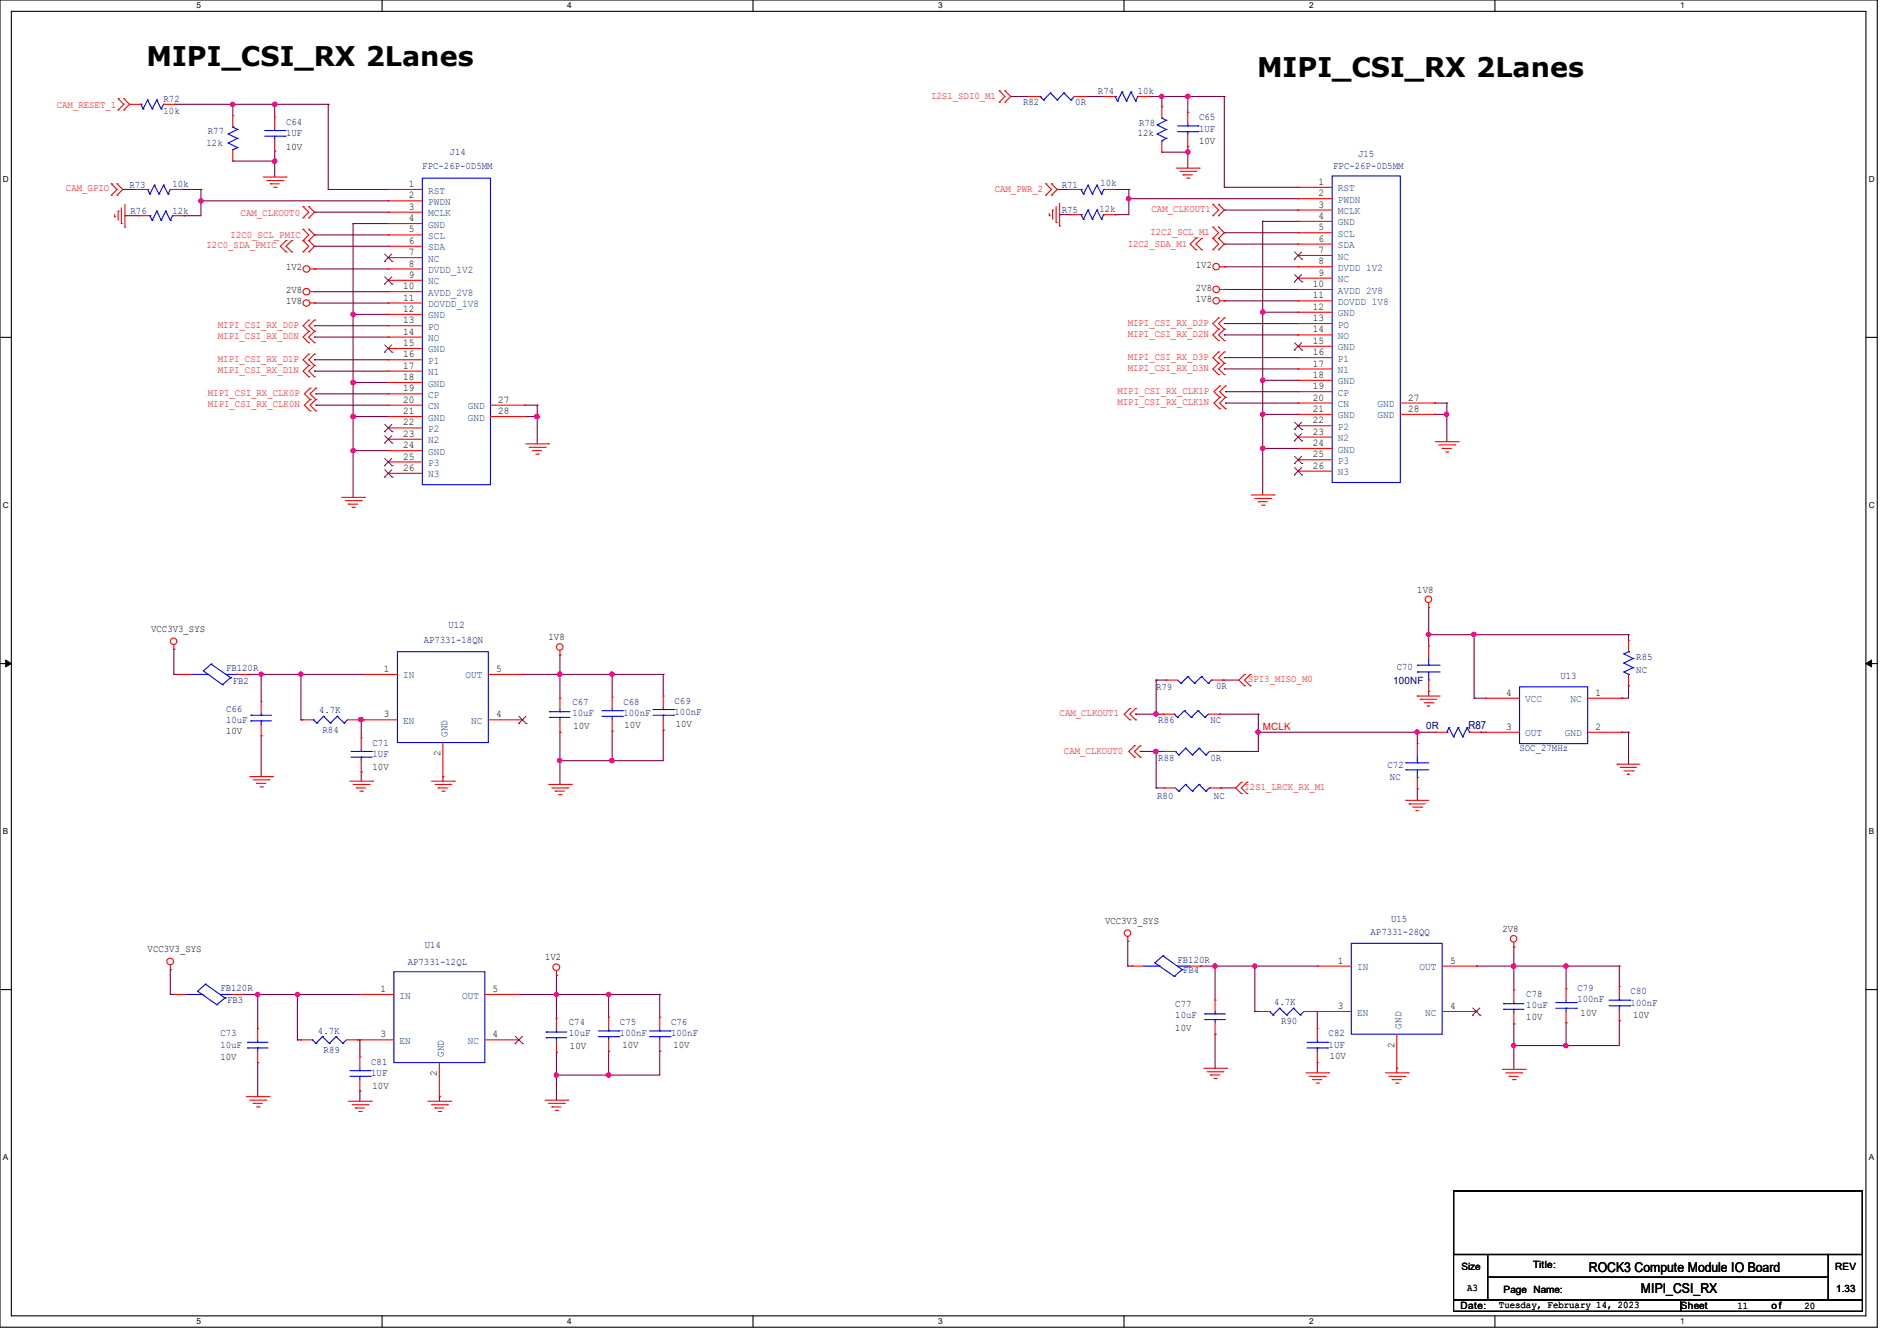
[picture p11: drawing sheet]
<svg xmlns="http://www.w3.org/2000/svg" width="297mm" height="210mm" viewBox="0 0 297 210" stroke-linecap="round" stroke-linejoin="round" font-family="sans-serif">
<path d="M0 0h293.9v207.9h-293.9zM1.8 1.8h290.3v204.3h-290.3z" fill="none" stroke="#000" stroke-width=".17"/>
<g fill="#fff">
<path d="M30.8 .2h.7v1.4h-.7z"/>
<path d="M30.8 206.2h.7v1.4h-.7z"/>
</g>
<path d="M59.8 0v1.8M59.8 206.1v1.8" fill="none" stroke="#000" stroke-width=".17"/>
<g fill="#fff">
<path d="M88.8 .2h.7v1.4h-.7z"/>
<path d="M88.8 206.2h.7v1.4h-.7z"/>
</g>
<path d="M117.9 0v1.8M117.9 206.1v1.8" fill="none" stroke="#000" stroke-width=".17"/>
<g fill="#fff">
<path d="M146.9 .2h.7v1.4h-.7z"/>
<path d="M146.9 206.2h.7v1.4h-.7z"/>
</g>
<path d="M176 0v1.8M176 206.1v1.8" fill="none" stroke="#000" stroke-width=".17"/>
<g fill="#fff">
<path d="M205 .2h.7v1.4h-.7z"/>
<path d="M205 206.2h.7v1.4h-.7z"/>
</g>
<path d="M234.1 0v1.8M234.1 206.1v1.8" fill="none" stroke="#000" stroke-width=".17"/>
<g fill="#fff">
<path d="M263.1 .2h.6v1.4h-.6z"/>
<path d="M263.1 206.2h.6v1.4h-.6z"/>
<path d="M.5 27.3h.9v1.4h-.9z"/>
<path d="M292.6 27.3h.9v1.4h-.9z"/>
<path d="M.5 78.4h.9v1.4h-.9z"/>
<path d="M292.6 78.4h.9v1.4h-.9z"/>
</g>
<path d="M0 52.8h1.8M292.1 52.8h1.8" fill="none" stroke="#000" stroke-width=".17"/>
<g fill="#fff">
<path d="M.5 129.5h.8v1.4h-.8z"/>
<path d="M292.6 129.5h.8v1.4h-.8z"/>
</g>
<path d="M0 103.9h1.8M292.1 103.9h1.8" fill="none" stroke="#000" stroke-width=".17"/>
<path d="M.9 103.4l.9 .5-.9 .5zM292.1 103.9l.9-.5v1z" fill="#000" stroke="#000" stroke-width=".16"/>
<g fill="#fff">
<path d="M.5 180.5h.8v1.4h-.8z"/>
<path d="M292.6 180.5h.8v1.4h-.8z"/>
</g>
<path d="M0 155h1.8M292.1 155h1.8M227.6 186.5h64v10h-64zM227.6 196.5h5.3v7.1h-5.3zM232.9 196.5h53.4v3.5h-53.4zM286.3 196.5h5.3v7.1h-5.3zM227.6 203.6h35.5v1.8h-35.5zM232.9 200h53.4v3.6h-53.4zM263.1 203.6h28.5v1.8h-28.5z" fill="none" stroke="#000" stroke-width=".17"/>
<g fill="none" stroke="#800040" stroke-width=".17">
<path d="M27.4 16.3h.1M27.4 16.3h24M36.4 16.3h.1M36.4 16.3v1.8M43 16.3h.1M43 16.3v2M51.4 16.3h.1M51.4 16.3v13.4M158.2 15.1h.1M158.2 15.1h2.9M170 15.1h.1M170 15.1h2.8"/>
<path d="M179.9 15.1h.1M179.9 15.1h11.8M181.9 15.1h.1M181.9 15.1v1.6M186 15.1h.1M186 15.1v2.5M191.7 15.1h.1M191.7 15.1v14.2M19.2 29.7h.1M19.2 29.7h2.1M19.6 33.8h.1M19.6 33.8h2.1"/>
<path d="M28.4 29.7h.1M28.4 29.7h3.1M28.8 33.8h.1M31.5 29.7h.1M31.5 31.5h.1M31.5 29.7v4.1h-2.7M31.5 31.5h29.3M36.4 25.2h.1M36.4 25.2h6.6M43 23.7h.1M43 25.2h.1M43 23.7v4"/>
<path d="M49.2 36.8h.1M49.2 38.6h.1M49.2 33.2h.1M49.2 36.8h11.6M49.2 38.6h11.6M49.2 33.2h11.6M51.4 29.7h.1M51.4 29.7h9.4M55.3 35h.1M55.3 35h5.5M55.3 35v42.9M165.5 29.7h.1"/>
<path d="M165.5 29.7h2M165.9 33.6h.1M165.9 33.6h1.6M174.6 29.7h.1M174.6 33.6h.1M174.6 29.7h2.1M176.7 31.1h.1M176.7 29.7h.1M176.7 31.1h26.5M176.7 29.7v3.9h-2.1M181.9 23.8h.1M181.9 23.8h4.1"/>
<path d="M186 22.9h.1M186 23.8h.1M186 22.9v3.4M191.7 29.3h.1M191.7 32.9h.1M191.7 36.4h.1M191.7 38.2h.1M191.7 29.3h11.5M191.7 32.9h11.5M191.7 36.4h11.5M191.7 38.2h11.5M197.7 34.7h.1"/>
<path d="M197.7 34.7h5.5M197.7 34.7v42.8M49.2 42.1h.1M49.2 45.7h.1M49.2 47.5h.1M49.2 51h.1M49.2 52.8h.1M49.2 56.3h.1M49.2 58.1h.1M49.2 42.1h11.6M49.2 45.7h11.6M49.2 47.5h11.6"/>
<path d="M49.2 51h11.6M49.2 52.8h11.6M49.2 56.3h11.6M49.2 58.1h11.6M55.3 49.2h.1M55.3 59.9h.1M55.3 49.2h5.5M55.3 59.9h5.5M191.7 41.8h.1M191.7 45.3h.1M191.7 47.1h.1M191.7 50.7h.1"/>
<path d="M191.7 52.5h.1M191.7 56h.1M191.7 57.8h.1M191.7 41.8h11.5M191.7 45.3h11.5M191.7 47.1h11.5M191.7 50.7h11.5M191.7 52.5h11.5M191.7 56h11.5M191.7 57.8h11.5M197.7 48.9h.1M197.7 59.6h.1"/>
<path d="M197.7 48.9h5.5M197.7 59.6h5.5M49.4 63.5h.1M49.4 61.7h.1M49.4 63.5h11.4M49.4 61.7h11.4M55.3 65.2h.1M55.3 70.6h.1M55.3 65.2h5.5M55.3 70.6h5.5M82.1 63.5h.1M82.1 65.2h.1"/>
<path d="M82.1 65.2h2M82.1 63.5h2M84.1 63.5h.1M84.1 65.2h.1M84.1 63.5v6M191.9 63.1h.1M191.9 61.3h.1M191.9 63.1h11.3M191.9 61.3h11.3M197.7 64.9h.1M197.7 70.2h.1M197.7 64.9h5.5"/>
<path d="M197.7 70.2h5.5M224.6 63.1h.1M224.6 64.9h.1M224.6 64.9h1.9M224.6 63.1h1.9M226.5 63.1h.1M226.5 64.9h.1M226.5 63.1v6.1M223.7 99.4h.1M223.7 95.1v6.1M223.7 99.4h31.3M230.8 99.4h.1"/>
<path d="M230.8 99.4v9.9M255 99.4h.1M255 99.4v.9M27.2 101.7h.1M27.2 105.6h.1M27.2 101.7v3.9M27.2 105.6h1.1M38.9 105.6h.1M38.9 105.6h18M40.9 105.6h.1M40.9 115.2h.1M40.9 105.6v4.3"/>
<path d="M40.9 115.2v6.4M47.1 112.7h.1M47.1 105.6h.1M47.1 112.7h.2M47.1 105.6v7.1M56.2 112.7h.1M56.2 112.7h.7M56.6 112.7h.1M56.6 112.7v2.9M81.8 105.6h.1M81.8 105.6h22M87.7 105.6h.1"/>
<path d="M87.7 114.7h.1M87.7 102.6h.1M87.7 119.1h.1M87.7 102.6v6.7M87.7 114.7v8.2M95.8 105.6h.1M95.8 114.5h.1M95.8 119.1h.1M95.8 105.6v3.6M95.8 114.5v4.6M103.8 105.6h.1M103.8 114.3h.1"/>
<path d="M103.8 114.3v4.8h-16.1M103.8 105.6v3.4M177.8 111.8h.1M177.8 111.8h4.3M178.5 117.7h.1M178.5 117.7h3.7M181 117.7h.1M181 106.5h.1M181 111.8h.1M181 106.5h1.6M181 106.5v5.3M181 117.7v5.7"/>
<path d="M191 111.8h.1M191 111.8h6M191.1 117.7h.1M191.5 106.5h.1M191.5 106.5h2.5M197 114.7h.1M197 111.8h.1M197 114.7h27.7M197 111.8v5.9h-5.9M221.9 114.7h.1M221.9 114.7v1.8M223.7 108.3h.1"/>
<path d="M223.7 108.3v.7M230.8 109.3h.1M230.8 109.3h1.8M231.9 114.7h.1M231.9 114.7h.7M253.9 114.7h.1M253.9 109.3h.1M253.9 114.7h1.1M255 114.7h.1M255 107.4h.1M255 107.4v1.9h-1.1M255 114.7v5"/>
<path d="M56.6 120.9h.1M56.6 120.9v1.4M69.3 121.6h.1M69.3 121.6v.7M181 123.4h.1M181 123.4h1.2M191.1 123.4h.1M191.1 123.4h2.4M221.9 123.6h.1M221.9 123.6v1.7M26.7 151.8h.1M26.7 155.7h.1"/>
<path d="M26.7 155.7h.7M26.7 151.8v3.9M38.1 155.7h.1M38.1 155.7h18.2M40.3 155.7h.1M40.3 155.7v5.4M46.6 155.7h.1M46.6 155.7v7.2M81.2 155.7h.1M81.2 155.7h22.1M87.1 155.7h.1M87.1 152.7h.1"/>
<path d="M87.1 152.7v6.8M95.3 155.7h.1M95.3 155.7v3.6M103.3 155.7h.1M103.3 155.7v3.6M176.6 147.4h.1M176.6 151.3h.1M176.6 151.3h.6M176.6 147.4v3.9M187.9 151.3h.1M187.9 151.3h18.3M190.2 151.3h.1"/>
<path d="M190.2 151.3v5.3M196.5 158.4h.1M196.5 151.3h.1M196.5 158.4h.5M196.5 151.3v7.1M205.9 158.4h.1M205.9 158.4h.3M206.2 158.4h.1M206.2 158.4v2.7M231.1 151.3h.1M231.1 151.3h22.4M237 151.3h.1"/>
<path d="M237 148.3h.1M237 148.3v6.7M245.2 151.3h.1M245.2 151.3v3.6M253.5 151.3h.1M253.5 159.9h.1M253.5 159.9v3.8h-16.5M253.5 151.3v3.2M40.3 166.4h.1M40.3 166.4v5.3M46.6 162.9h.1M46.6 162.9h.5"/>
<path d="M56 162.9h.1M56 162.9h.3M56.3 170.9h.1M56.3 162.9h.1M56.3 162.9v2.6M56.3 170.9v1.6M68.8 171.7h.1M68.8 171.7v.8M87.1 168.4h.1M87.1 164.8h.1M87.1 164.8v7.5M95.3 164.6h.1"/>
<path d="M95.3 168.4h.1M95.3 164.6v3.8M103.3 164.6h.1M103.3 164.6v3.8h-16.2M190.2 162h.1M190.2 162v5.3M206.2 166.4h.1M206.2 166.4v1.6M218.7 167.3h.1M218.7 167.3v.7M237 163.7h.1M237 160.4h.1"/>
<path d="M237 160.4v7.1M245.2 160.2h.1M245.2 163.7h.1M245.2 160.2v3.5"/>
</g>
<g fill="#f0f" stroke="#f0f" stroke-width=".17">
<circle cx="223.6" cy="99.4" r=".34"/>
<circle cx="230.8" cy="99.4" r=".34"/>
<circle cx="197" cy="114.7" r=".34"/>
<circle cx="221.9" cy="114.7" r=".34"/>
<circle cx="40.9" cy="105.6" r=".33"/>
<circle cx="87.6" cy="105.6" r=".34"/>
<circle cx="47.1" cy="105.6" r=".33"/>
<circle cx="95.8" cy="105.6" r=".34"/>
<circle cx="95.8" cy="119.1" r=".34"/>
<circle cx="87.6" cy="119.1" r=".34"/>
<circle cx="196.4" cy="151.3" r=".33"/>
<circle cx="245.2" cy="151.3" r=".34"/>
<circle cx="237" cy="151.3" r=".34"/>
<circle cx="245.2" cy="163.7" r=".34"/>
<circle cx="237" cy="163.7" r=".34"/>
<circle cx="190.2" cy="151.3" r=".33"/>
<circle cx="46.6" cy="155.7" r=".34"/>
<circle cx="95.3" cy="155.7" r=".34"/>
<circle cx="95.3" cy="168.4" r=".34"/>
<circle cx="87.1" cy="168.4" r=".33"/>
<circle cx="40.3" cy="155.7" r=".34"/>
<circle cx="87.1" cy="155.7" r=".33"/>
<circle cx="43" cy="16.3" r=".34"/>
<circle cx="36.4" cy="16.3" r=".33"/>
<circle cx="43" cy="25.2" r=".34"/>
<circle cx="31.5" cy="31.5" r=".34"/>
<circle cx="55.3" cy="59.9" r=".34"/>
<circle cx="55.3" cy="49.2" r=".34"/>
<circle cx="55.3" cy="70.6" r=".34"/>
<circle cx="55.3" cy="65.2" r=".34"/>
<circle cx="84.1" cy="65.2" r=".34"/>
<circle cx="176.7" cy="31.1" r=".34"/>
<circle cx="197.7" cy="59.5" r=".34"/>
<circle cx="197.7" cy="48.9" r=".34"/>
<circle cx="197.7" cy="70.2" r=".34"/>
<circle cx="197.7" cy="64.9" r=".34"/>
<circle cx="226.5" cy="64.9" r=".34"/>
<circle cx="186" cy="15.1" r=".34"/>
<circle cx="181.9" cy="15.1" r=".34"/>
<circle cx="186" cy="23.8" r=".34"/>
<circle cx="56.5" cy="112.7" r=".34"/>
<circle cx="181" cy="117.7" r=".34"/>
<circle cx="181" cy="111.8" r=".34"/>
</g>
<g fill="none" stroke="#f00" stroke-width=".17">
<path d="M18.5 17.2h.1M18.5 15.5h.1M18.5 15.5l.9 .8-.9 .9M19.4 15.5h.1M19.4 17.2h.1M19.4 15.5l.9 .8M20.3 16.3h.1M20.3 16.3l-.9 .9M20.3 16.3h1.8M25.6 16.3h1.8M27.4 16.3h.1M36.4 18.1h.1"/>
<path d="M36.4 18.1v1.8M43 18.3h.1M43 18.3v1.8M156.5 16h.1M156.5 14.2h.1M156.5 14.2l.9 .9-.9 .9M157.4 14.2h.1M157.4 16h.1M157.4 14.2l.8 .9-.8 .9M161.1 15.1h.1M161.1 15.1h1.8M168.2 15.1h1.8"/>
<path d="M170 15.1h.1M172.8 15.1h.1M172.8 15.1h1.8M178.1 15.1h1.8M179.9 15.1h.1M181.9 16.7h.1M181.9 16.7v1.8M186 17.6h.1M186 17.6v1.8M17.4 30.6h.1M17.4 28.8h.1M17.4 28.8l.9 .9-.9 .9"/>
<path d="M17.9 34h.1M17.9 33.6v.4M18.3 28.8h.1M18.3 30.6h.1M18.3 28.8l.9 .9-.9 .9M18.5 33.1h.1M18.5 33.1v1.4M19 35h.1M19 32.6v2.4M19.6 35.6h.1M19.6 32v3.6M21.3 29.7h.1"/>
<path d="M21.3 29.7h1.8M21.7 33.8h.1M21.7 33.8h1.8M26.7 29.7h1.7M27 33.8h1.8M28.4 29.7h.1M28.8 33.8h.1M36.4 25.2h.1M36.4 23.5v1.7M41.2 27.7h3.6M41.8 28.3h2.5M42.3 28.8h.1"/>
<path d="M42.3 28.8h1.4M42.8 29.3h.4M43 23.7h.1M43 21.9v1.8M43.2 29.3h.1M44.3 28.3h.1M44.8 27.7h.1M44.8 39.5h.1M44.8 37.7h.1M44.8 37.7l-.9 .9 .9 .9M45.7 39.5h.1M45.7 37.7h.1"/>
<path d="M45.7 37.7l-.9 .9 .9 .9M47.5 32.3h.1M47.5 34.1h.1M47.5 35.9h.1M47.5 37.7h.1M47.5 39.5h.1M47.5 32.3l.8 .9-.8 .9M47.5 35.9l.8 .9-.8 .9M47.5 37.7l.8 .9-.8 .9M48.3 34.1h.1M48.3 32.3h.1M48.3 37.7h.1"/>
<path d="M48.3 35.9h.1M48.3 39.5h.1M48.3 32.3l.9 .9-.9 .9M48.3 35.9l.9 .9-.9 .9M48.3 37.7l.9 .9-.9 .9M60.8 29.7h.1M60.8 31.5h.1M60.8 33.2h.1M60.8 35h.1M60.8 36.8h.1M60.8 38.6h.1M60.8 29.7h5.3"/>
<path d="M60.8 31.5h5.3M60.8 33.2h5.3M60.8 35h5.3M60.8 36.8h5.3M60.8 38.6h5.3M163.7 30.6h.1M163.7 28.8h.1M163.7 28.8l.9 .9-.9 .9M164.3 33.8h.1M164.3 33.4v.4M164.6 28.8h.1M164.6 30.6h.1"/>
<path d="M164.6 28.8l.9 .9-.9 .9M164.8 32.9h.1M164.8 32.9v1.4M165.4 34.8h.1M165.4 32.3v2.5M165.9 35.4h.1M165.9 31.8v3.6M167.5 29.7h.1M167.5 33.6h.1M167.5 29.7h1.7M167.5 33.6h1.7M172.8 29.7h1.8"/>
<path d="M172.8 33.6h1.8M174.6 29.7h.1M174.6 33.6h.1M181.9 23.8h.1M181.9 22.1v1.7M184.2 26.3h3.5M184.7 26.8h2.5M185.3 27.4h.1M185.3 27.4h1.4M185.8 27.9h.3M186 22.9h.1M186 21.2v1.7"/>
<path d="M186.1 27.9h.1M187.2 26.8h.1M187.2 39.1h.1M187.2 37.3h.1M187.2 37.3l-.8 .9 .8 .9M187.7 26.3h.1M188.1 39.1h.1M188.1 37.3h.1M188.1 37.3l-.9 .9 .9 .9M189.9 33.8h.1M189.9 32h.1M189.9 35.6h.1"/>
<path d="M189.9 37.3h.1M189.9 39.1h.1M189.9 32l.9 .9-.9 .9M189.9 35.6l.9 .8-.9 .9M189.9 37.3l.9 .9-.9 .9M190.8 32h.1M190.8 33.8h.1M190.8 37.3h.1M190.8 35.6h.1M190.8 39.1h.1M190.8 32l.9 .9-.9 .9M190.8 35.6l.9 .8-.9 .9"/>
<path d="M190.8 37.3l.9 .9-.9 .9M203.2 29.3h.1M203.2 31.1h.1M203.2 32.9h.1M203.2 34.7h.1M203.2 36.4h.1M203.2 38.2h.1M203.2 29.3h5.4M203.2 31.1h5.4M203.2 32.9h5.4M203.2 34.7h5.4M203.2 36.4h5.4"/>
<path d="M203.2 38.2h5.4M48.3 50.1h.1M48.3 51.9h.1M48.3 53.7h.1M48.3 55.5h.1M48.3 57.2h.1M48.3 59h.1M48.3 50.1l-.8 .9 .8 .9M48.3 51.9l-.8 .9 .8 .9M48.3 55.5l-.8 .8 .8 .9M48.3 57.2l-.8 .9 .8 .9M48.6 47.5h.6"/>
<path d="M48.6 45.7h.6M48.6 42.1h.6M49.2 47.5h.1M49.2 45.7h.1M49.2 42.1h.1M49.2 50.1h.1M49.2 51.9h.1M49.2 53.7h.1M49.2 55.5h.1M49.2 57.2h.1M49.2 59h.1M49.2 50.1l-.9 .9 .9 .9"/>
<path d="M49.2 51.9l-.9 .9 .9 .9M49.2 55.5l-.9 .8 .9 .9M49.2 57.2l-.9 .9 .9 .9M60.8 40.3h.1M60.8 42.1h.1M60.8 43.9h.1M60.8 45.7h.1M60.8 47.5h.1M60.8 49.2h.1M60.8 51h.1M60.8 52.8h.1M60.8 54.6h.1"/>
<path d="M60.8 56.3h.1M60.8 58.1h.1M60.8 59.9h.1M60.8 47.5h5.3M60.8 45.7h5.3M60.8 42.1h5.3M60.8 40.3h5.3M60.8 43.9h5.3M60.8 49.2h5.3M60.8 51h5.3M60.8 52.8h5.3M60.8 54.6h5.3"/>
<path d="M60.8 56.3h5.3M60.8 58.1h5.3M60.8 59.9h5.3M190.8 49.8h.1M190.8 51.6h.1M190.8 53.3h.1M190.8 55.1h.1M190.8 56.9h.1M190.8 58.7h.1M190.8 49.8l-.9 .9 .9 .9M190.8 51.6l-.9 .9 .9 .8M190.8 55.1l-.9 .9 .9 .9"/>
<path d="M190.8 56.9l-.9 .9 .9 .9M191 47.1h.7M191 45.3h.7M191 41.8h.7M191.7 47.1h.1M191.7 45.3h.1M191.7 41.8h.1M191.7 49.8h.1M191.7 51.6h.1M191.7 53.3h.1M191.7 55.1h.1M191.7 56.9h.1"/>
<path d="M191.7 58.7h.1M191.7 49.8l-.9 .9 .9 .9M191.7 51.6l-.9 .9 .9 .8M191.7 55.1l-.9 .9 .9 .9M191.7 56.9l-.9 .9 .9 .9M203.2 40h.1M203.2 41.8h.1M203.2 43.6h.1M203.2 45.3h.1M203.2 47.1h.1M203.2 48.9h.1M203.2 50.7h.1"/>
<path d="M203.2 52.5h.1M203.2 54.2h.1M203.2 56h.1M203.2 57.8h.1M203.2 59.6h.1M203.2 47.1h5.4M203.2 45.3h5.4M203.2 41.8h5.4M203.2 40h5.4M203.2 43.6h5.4M203.2 48.9h5.4M203.2 50.7h5.4"/>
<path d="M203.2 52.5h5.4M203.2 54.2h5.4M203.2 56h5.4M203.2 57.8h5.4M203.2 59.6h5.4M48.6 62.6h.1M48.6 64.3h.1M48.6 60.8h.1M48.6 62.6l-.9 .9 .9 .8M48.6 60.8l-.9 .9 .9 .9M49.4 62.6h.1M49.4 64.3h.1"/>
<path d="M49.4 60.8h.1M49.4 62.6l-.8 .9 .8 .8M49.4 60.8l-.8 .9 .8 .9M53.5 77.9h3.6M54.1 78.4h2.5M54.6 79h.1M54.6 79h1.4M55.1 79.5h.4M55.5 79.5h.1M56.6 78.4h.1M57.1 77.9h.1M60.8 61.7h.1"/>
<path d="M60.8 63.5h.1M60.8 65.2h.1M60.8 67h.1M60.8 68.8h.1M60.8 70.6h.1M60.8 72.3h.1M60.8 74.1h.1M60.8 70.6h5.3M60.8 61.7h5.3M60.8 63.5h5.3M60.8 65.2h5.3M60.8 67h5.3"/>
<path d="M60.8 68.8h5.3M60.8 72.3h5.3M60.8 74.1h5.3M76.8 63.5h5.3M76.8 65.2h5.3M82.1 63.5h.1M82.1 65.2h.1M82.3 69.5h3.6M82.8 70.1h2.5M83.4 70.6h.1M83.4 70.6h1.4M83.9 71.1h.4"/>
<path d="M84.3 71.1h.1M85.3 70.1h.1M85.9 69.5h.1M191 62.2h.1M191 64h.1M191 60.5h.1M191 62.2l-.9 .9 .9 .9M191 60.5l-.9 .8 .9 .9M191.9 62.2h.1M191.9 64h.1M191.9 60.5h.1M191.9 62.2l-.9 .9 .9 .9"/>
<path d="M191.9 60.5l-.9 .8 .9 .9M195.9 77.5h3.6M196.5 78.1h2.5M197 78.6h.1M197 78.6h1.4M197.5 79.1h.4M197.9 79.1h.1M199 78.1h.1M199.5 77.5h.1M203.2 61.3h.1M203.2 63.1h.1M203.2 64.9h.1"/>
<path d="M203.2 66.7h.1M203.2 68.5h.1M203.2 70.2h.1M203.2 72h.1M203.2 73.8h.1M203.2 70.2h5.4M203.2 61.3h5.4M203.2 63.1h5.4M203.2 64.9h5.4M203.2 66.7h5.4M203.2 68.5h5.4M203.2 72h5.4"/>
<path d="M203.2 73.8h5.4M219.2 63.1h5.4M219.2 64.9h5.4M224.6 63.1h.1M224.6 64.9h.1M224.7 69.2h3.6M225.3 69.7h2.5M225.8 70.2h.1M225.8 70.2h1.4M226.4 70.8h.3M226.7 70.8h.1M227.8 69.7h.1"/>
<path d="M228.3 69.2h.1M223.7 95.1h.1M223.7 94.4v.7M27.2 101.7h.1M27.2 101v.7M28.3 105.6h.1M28.3 105.6h1.8M37.2 105.6h1.7M38.9 105.6h.1M40.9 109.9h.1M40.9 115.2h.1M40.9 109.9v1.8"/>
<path d="M40.9 113.5v1.7M47.3 112.7h.1M47.3 112.7h1.8M54.4 112.7h1.8M56.2 112.7h.1M56.6 115.6h.1M56.6 115.6v1.7M56.6 119.1v1.8M56.9 105.6h.1M56.9 112.7h.1M56.9 105.6h5.3M56.9 112.7h5.3"/>
<path d="M69.3 116.3v5.3M76.5 105.6h5.3M76.5 112.7h5.3M81.8 112.7h.1M81.8 105.6h.1M87.7 102.6h.1M87.7 109.3h.1M87.7 114.7h.1M87.7 101.9v.7M87.7 109.3v1.8M87.7 112.9v1.8M95.8 109.2h.1"/>
<path d="M95.8 114.5h.1M95.8 109.2v1.8M95.8 112.7v1.8M103.8 109h.1M103.8 114.3h.1M103.8 109v1.8M103.8 112.6v1.7M176.9 112.7h.1M176.9 111h.1M176.9 111l-.9 .8 .9 .9M177.6 118.6h.1M177.6 116.8h.1"/>
<path d="M177.6 116.8l-.9 .9 .9 .9M177.8 112.7h.1M177.8 111h.1M177.8 111l-.9 .8 .9 .9M178.5 118.6h.1M178.5 116.8h.1M178.5 116.8l-.9 .9 .9 .9M182.1 111.8h.1M182.1 111.8h1.8M182.2 117.7h.1M182.2 117.7h1.8M182.6 106.5h.1"/>
<path d="M182.6 106.5h1.8M189.2 111.8h1.8M189.4 117.7h1.7M189.7 106.5h1.8M191 111.8h.1M191.1 117.7h.1M191.5 106.5h.1M194.9 105.6h.1M194.9 107.4h.1M194.9 105.6l-.9 .9 .9 .9M195.7 107.4h.1M195.7 105.6h.1"/>
<path d="M195.7 105.6l-.8 .9 .8 .9M221.9 109h.1M221.9 116.5h.1M221.9 109h3.6M221.9 116.5v1.7M222.4 109.5h.1M222.4 109.5h2.5M223 110.1h1.4M223.5 110.6h.1M223.5 110.6h.4M223.7 101.2h.1M223.7 108.3h.1"/>
<path d="M223.7 101.2v1.8M223.7 106.5v1.8M224.4 110.1h.1M224.7 114.7h.1M224.7 114.7h1.8M230.1 114.7h1.8M231.9 114.7h.1M232.6 114.7h.1M232.6 109.3h.1M232.6 114.7h5.3M232.6 109.3h5.3M248.6 114.7h5.3"/>
<path d="M248.6 109.3h5.3M253.2 119.7h.1M253.2 119.7h3.6M253.9 109.3h.1M253.9 114.7h.1M255 107.4h.1M255 100.3h.1M255 100.3v1.8M255 105.6v1.8M39.1 121.6h3.6M39.7 122.1h2.4M40.2 122.7h.1"/>
<path d="M40.2 122.7h1.4M40.7 123.2h.4M41.1 123.2h.1M42.1 122.1h.1M42.7 121.6h.1M54.8 122.3h3.5M55.3 122.9h2.5M55.8 123.4h.1M55.8 123.4h1.4M56.3 123.9h.4M56.6 120.9h.1M56.7 123.9h.1"/>
<path d="M57.8 122.9h.1M58.3 122.3h.1M67.6 122.3h3.5M68.1 122.9h2.5M68.6 123.4h.1M68.6 123.4h1.5M69.2 123.9h.3M69.3 121.6h.1M69.5 123.9h.1M70.6 122.9h.1M71.1 122.3h.1M85.9 122.9h3.6"/>
<path d="M86.4 123.4h2.5M87 123.9h.1M87 123.9h1.3M87.5 124.5h.3M87.8 124.5h.1M88.9 123.4h.1M89.5 122.9h.1M182.2 123.4h.1M182.2 123.4h1.8M189.4 123.4h1.7M191.1 123.4h.1M194.4 122.5h.1"/>
<path d="M194.4 124.3h.1M194.4 122.5l-.9 .9 .9 .9M195.2 124.3h.1M195.2 122.5h.1M195.2 122.5l-.8 .9 .8 .9M220.1 125.3h.1M220.1 125.3h3.6M220.6 125.9h.1M220.6 125.9h2.5M221.2 126.4h1.4M221.7 127h.1M221.7 127h.4"/>
<path d="M221.9 123.6h.1M221.9 121.8v1.8M222.6 126.4h.1M253.7 120.2h.1M253.7 120.2h2.5M254.3 120.7h1.4M254.8 121.2h.1M254.8 121.2h.3M255.7 120.7h.1M26.7 151.8h.1M26.7 151.1v.7M27.4 155.7h.1"/>
<path d="M27.4 155.7h1.8M36.3 155.7h1.8M38.1 155.7h.1M56.3 155.7h.1M56.3 155.7h5.4M75.9 155.7h5.3M81.2 155.7h.1M87.1 152.7h.1M87.1 159.5h.1M87.1 152v.7M87.1 159.5v1.7M95.3 159.3h.1"/>
<path d="M95.3 159.3v1.8M103.3 159.3h.1M103.3 159.3v1.8M176.6 147.4h.1M176.6 146.7v.7M177.2 151.3h.1M177.2 151.3h1.8M186.1 151.3h1.8M187.9 151.3h.1M190.2 156.6h.1M190.2 156.6v1.8M197 158.4h.1"/>
<path d="M197 158.4h1.8M204.1 158.4h1.8M205.9 158.4h.1M206.2 151.3h.1M206.2 158.4h.1M206.2 151.3h5.4M206.2 158.4h5.4M225.8 151.3h5.3M225.8 158.4h5.3M231.1 158.4h.1M231.1 151.3h.1M237 148.3h.1"/>
<path d="M237 155h.1M237 147.6v.7M237 155v1.8M237 158.6v1.8M245.2 154.9h.1M245.2 154.9v1.7M245.2 158.4v1.8M253.5 154.5h.1M253.5 159.9h.1M253.5 154.5v1.8M253.5 158.1v1.8M38.6 171.7h3.5"/>
<path d="M39.1 172.3h2.5M39.7 172.8h.1M39.7 172.8h1.4M40.2 173.4h.4M40.3 161.1h.1M40.3 166.4h.1M40.3 161.1v1.8M40.3 164.6v1.8M40.6 173.4h.1M41.6 172.3h.1M42.1 171.7h.1M47.1 162.9h.1"/>
<path d="M47.1 162.9h1.8M54.2 162.9h1.8M54.6 172.5h3.5M55.1 173h2.5M55.7 173.5h.1M55.7 173.5h1.4M56 162.9h.1M56.2 174.1h.4M56.3 162.9h.1M56.3 165.5h.1M56.3 170.9h.1M56.3 162.9h5.4"/>
<path d="M56.3 165.5v1.8M56.3 169.1v1.8M56.6 174.1h.1M57.6 173h.1M58.1 172.5h.1M67 172.5h3.6M67.6 173h2.5M68.1 173.5h.1M68.1 173.5h1.4M68.6 174.1h.4M68.8 171.7h.1M68.8 166.4v5.3"/>
<path d="M69 174.1h.1M70.1 173h.1M70.6 172.5h.1M75.9 162.9h5.3M81.2 162.9h.1M85.3 172.3h3.6M85.9 172.8h2.4M86.4 173.4h.1M86.4 173.4h1.4M87 173.9h.3M87.1 164.8h.1M87.1 163v1.8"/>
<path d="M87.3 173.9h.1M88.3 172.8h.1M88.9 172.3h.1M95.3 164.6h.1M95.3 162.9v1.7M103.3 164.6h.1M103.3 162.9v1.7M188.5 167.3h3.5M189 167.9h2.5M189.5 168.4h.1M189.5 168.4h1.5M190.1 168.9h.3"/>
<path d="M190.2 162h.1M190.2 160.2v1.8M190.4 168.9h.1M191.5 167.9h.1M192 167.3h.1M204.5 168h3.5M205 168.6h2.5M205.5 169.1h.1M205.5 169.1h1.5M206.1 169.6h.3M206.2 161.1h.1M206.2 166.4h.1"/>
<path d="M206.2 161.1v1.8M206.2 164.6v1.8M206.4 169.6h.1M207.5 168.6h.1M208 168h.1M216.9 168h3.6M217.5 168.6h2.4M218 169.1h.1M218 169.1h1.4M218.5 169.6h.4M218.7 167.3h.1M218.7 162v5.3"/>
<path d="M218.9 169.6h.1M219.9 168.6h.1M220.5 168h.1M235.2 167.5h3.6M235.8 168h2.5M236.3 168.6h.1M236.3 168.6h1.4M236.8 169.1h.4M237 160.4h.1M237.2 169.1h.1M238.3 168h.1M238.8 167.5h.1"/>
<path d="M245.2 160.2h.1"/>
<circle cx="48" cy="45.7" r=".52"/>
<circle cx="48" cy="42.1" r=".52"/>
<circle cx="48" cy="47.5" r=".52"/>
<circle cx="190.4" cy="45.3" r=".51"/>
<circle cx="190.4" cy="41.8" r=".51"/>
<circle cx="190.4" cy="47.1" r=".51"/>
<circle cx="223.6" cy="93.9" r=".51"/>
<circle cx="27.2" cy="100.4" r=".51"/>
<circle cx="87.6" cy="101.3" r=".51"/>
<circle cx="26.7" cy="150.6" r=".52"/>
<circle cx="87.1" cy="151.5" r=".52"/>
<circle cx="176.5" cy="146.1" r=".51"/>
<circle cx="237" cy="147" r=".51"/>
</g>
<g fill="none" stroke="#00f" stroke-width=".17">
<path d="M22.1 16.3h.1M22.1 16.3l.3 .8M22.4 17.1h.1M23.1 15.7h.1M23.1 15.7l.7 1.4M23.1 15.7l-.7 1.4M23.8 17.1h.1M24.6 15.7h.1M24.6 15.7l.6 1.4M24.6 15.7l-.8 1.4M25.2 17.1h.1M25.6 16.3h.1"/>
<path d="M25.6 16.3l-.4 .8M36.4 19.9h.1M36.4 19.9l.8 .4M162.9 15.1h.1M162.9 15.1l.5 .6M163.4 15.7h.1M164.5 14.6h.1M164.5 14.6l1 1.1M164.5 14.6l-1.1 1.1M165.5 15.7h.1M166.6 14.6h.1M166.6 14.6l1.1 1.1"/>
<path d="M166.6 14.6l-1.1 1.1M167.7 15.7h.1M168.2 15.1l-.5 .6M174.6 15.1h.1M174.6 15.1l.4 .7M175 15.8h.1M175.7 14.4h.1M175.7 14.4l.7 1.4M175.7 14.4l-.7 1.4M176.4 15.8h.1M177.1 14.4h.1M177.1 14.4l.7 1.4"/>
<path d="M177.1 14.4l-.7 1.4M177.8 15.8h.1M178.1 15.1h.1M178.1 15.1l-.3 .7M181.2 19.6h.1M181.2 19.6l1.4 .7M181.9 18.5h.1M181.9 18.5l.7 .3M182.6 18.8h.1M182.6 18.8l-1.4 .8M184.4 19.7h3.2M186 19.7h.1"/>
<path d="M186 19.4v.3M187.6 19.7h.1M23.1 29.7h.1M23.1 29.7l.4 .7M23.5 30.4h.1M23.5 33.8h.1M23.5 33.8l.3 .7M23.8 34.5h.1M24.2 29h.1M24.2 29l.7 1.4M24.2 29l-.7 1.4M24.6 33.1h.1"/>
<path d="M24.6 33.1l.6 1.4M24.6 33.1l-.8 1.4M24.9 30.4h.1M25.2 34.5h.1M25.6 29h.1M25.6 29l.7 1.4M25.6 29l-.7 1.4M26 33.1h.1M26 33.1l.7 1.4M26 33.1l-.8 1.4M26.3 30.4h.1M26.7 29.7h.1"/>
<path d="M26.7 34.5h.1M26.7 29.7l-.4 .7M27 33.8h.1M27 33.8l-.3 .7M35.7 21h.1M35.7 22.4h.1M35.7 21l1.5 .7M35.7 22.4l1.5 .7M36.4 23.5h.1M37.2 23.1h.1M37.2 21.7h.1M37.2 20.3h.1"/>
<path d="M37.2 23.1l-.8 .4M37.2 21.7l-1.5 .7M37.2 20.3l-1.5 .7M41.4 21.3h3.2M41.4 20.4h3.2M43 20.4h.1M43 21.3h.1M43 20.1v.3M43 21.3v.6M44.6 21.3h.1M44.6 20.4h.1M66.1 27.9h10.7v48h-10.7z"/>
<path d="M169.2 29.7h.1M169.2 33.6h.1M169.2 29.7l.4 .7M169.2 33.6l.4 .7M169.6 30.4h.1M169.6 34.3h.1M170.3 29h.1M170.3 32.9h.1M170.3 29l.7 1.4M170.3 29l-.7 1.4M170.3 32.9l.7 1.4M170.3 32.9l-.7 1.4"/>
<path d="M171 30.4h.1M171 34.3h.1M171.7 29h.1M171.7 32.9h.1M171.7 29l.8 1.4M171.7 29l-.7 1.4M171.7 32.9l.8 1.4M171.7 32.9l-.7 1.4M172.5 30.4h.1M172.5 34.3h.1M172.8 29.7h.1M172.8 33.6h.1"/>
<path d="M172.8 29.7l-.3 .7M172.8 33.6l-.3 .7M181.2 21h.1M181.2 21l1.4 .7M181.9 22.1h.1M182.6 21.7h.1M182.6 20.3h.1M182.6 21.7l-.7 .4M182.6 20.3l-1.4 .7M184.4 20.6h3.2M186 20.6h.1M186 20.6v.6"/>
<path d="M187.6 20.6h.1M208.6 27.6h10.6v48h-10.6zM30.1 105.6h2.5M32.6 105.6h.1M33.1 104h.1M33.1 104l-1.3 1.1 3 2.1M33.1 104l3 2.1M34.8 107.2h.1M35.4 105.6h1.8M36.1 106.1h.1M36.1 106.1l-1.3 1.1M37.2 105.6h.1"/>
<path d="M39.3 112.9h.1M39.3 112h.1M39.3 112h3.2M39.3 112.9h3.2M40.9 112h.1M40.9 112.9h.1M40.9 111.7v.3M40.9 112.9v.6M49.1 112.7h.1M49.1 112.7l.5 .5M49.6 113.2h.1M50.7 112.2h.1"/>
<path d="M50.7 112.2l1 1M50.7 112.2l-1.1 1M51.7 113.2h.1M52.8 112.2h.1M52.8 112.2l1.1 1M52.8 112.2l-1.1 1M53.9 113.2h.1M54.4 112.7l-.5 .5M54.9 118.6h3.2M54.9 117.7h3.2M56.6 117.7h.1M56.6 118.6h.1"/>
<path d="M56.6 117.3v.4M56.6 118.6v.5M58.1 118.6h.1M58.1 117.7h.1M62.2 102.1h14.3v14.2h-14.3zM86.1 112.4h.1M86.1 111.5h.1M86.1 112.4h3.1M86.1 111.5h3.1M87.7 111.5h.1M87.7 112.4h.1M87.7 111.1v.4"/>
<path d="M87.7 112.4v.5M94.2 112.2h3.3M94.2 111.3h3.3M95.8 111.3h.1M95.8 112.2h.1M95.8 111v.3M95.8 112.2v.5M97.5 112.2h.1M97.5 111.3h.1M102.2 112h3.3M102.2 111.1h3.3M103.8 111.1h.1"/>
<path d="M103.8 112h.1M103.8 110.8v.3M103.8 112v.6M105.5 112h.1M105.5 111.1h.1M183.9 111.8h.1M183.9 111.8l.5 .6M184 117.7h.1M184 117.7l.6 .5M184.4 112.4h.1M184.4 106.5l.5 .5M184.6 118.2h.1"/>
<path d="M184.9 107h.1M185.5 111.3h.1M185.5 111.3l1 1.1M185.5 111.3l-1.1 1.1M185.6 117.2h.1M185.6 117.2l1.1 1M185.6 117.2l-1 1M186 106h.1M186 106l-1.1 1M186 106l1 1M186.5 112.4h.1M186.7 118.2h.1"/>
<path d="M187 107h.1M187.6 111.3h.1M187.6 111.3l1 1.1M187.6 111.3l-1.1 1.1M187.7 117.2h.1M187.7 117.2l1.1 1M187.7 117.2l-1 1M188.1 106h.1M188.1 106l-1.1 1M188.1 106l1.1 1M188.6 112.4h.1M188.8 118.2h.1"/>
<path d="M189.2 107h.1M189.2 111.8l-.6 .6M189.4 117.7l-.6 .5M189.7 106.5h.1M189.7 106.5l-.5 .5M220.1 119.5h.1M220.1 119.5h3.6M221.9 119.5h.1M221.9 105.2h.1M221.9 104.2h.1M221.9 118.2v1.3M221.9 105.2h3.6"/>
<path d="M221.9 104.2h3.6M223.7 106.5h.1M223.7 104.2h.1M223.7 103v1.2M223.7 105.2v1.3M226.5 114.7h.1M226.9 114h.1M226.9 114l.7 1.4M226.9 114l-.4 .7M227.6 115.4h.1M228.3 114h.1M228.3 114l-.7 1.4"/>
<path d="M228.3 114l.7 1.4M229 115.4h.1M229.7 114h.1M229.7 114l-.7 1.4M229.7 114l.4 .7M230.1 114.7h.1M237.9 107.6h10.7v8.9h-10.7zM254.3 105.2h.1M254.3 103.8h.1M254.3 102.4h.1M254.3 105.2l.7 .4M254.3 103.8l1.4 .8"/>
<path d="M254.3 102.4l1.4 .7M255 102.1h.1M255 105.6h.1M255 102.1l-.7 .3M255.7 103.1h.1M255.7 104.6h.1M255.7 103.1l-1.4 .7M255.7 104.6l-1.4 .6M184 123.4l.6 .5M184.6 123.9h.1M185.6 122.9h.1M185.6 122.9l-1 1"/>
<path d="M185.6 122.9l1.1 1M186.7 123.9h.1M187.7 122.9h.1M187.7 122.9l-1 1M187.7 122.9l1.1 1M188.8 123.9h.1M189.4 123.4h.1M189.4 123.4l-.6 .5M220.1 120.6h.1M220.1 120.6h3.6M221.9 121.8h.1M221.9 120.6v1.2"/>
<path d="M29.2 155.7h2.5M31.7 155.7h.1M32.2 154.1h.1M32.2 154.1l-1.3 1.1 3.1 2.2M32.2 154.1l3 2.2M34 157.4h.1M34.5 155.7h1.8M35.2 156.3h.1M35.2 156.3l-1.2 1.1M36.3 155.7h.1M61.7 152.2h14.2v14.2h-14.2zM179 151.3h2.5"/>
<path d="M181.5 151.3h.1M182.1 149.7h.1M182.1 149.7l-1.3 1.1 3.1 2.1M182.1 149.7l3 2.1M183.9 152.9h.1M184.4 151.3h1.7M185.1 151.8h.1M185.1 151.8l-1.2 1.1M186.1 151.3h.1M188.6 159.7h.1M188.6 158.8h.1M188.6 159.7h3.3"/>
<path d="M188.6 158.8h3.3M190.2 158.8h.1M190.2 159.7h.1M190.2 158.4v.4M190.2 159.7v.5M198.8 158.4h.1M198.8 158.4l.5 .6M199.3 159h.1M200.4 157.9h.1M200.4 157.9l1.1 1.1M200.4 157.9l-1.1 1.1M201.5 159h.1"/>
<path d="M202.5 157.9h.1M202.5 157.9l1.1 1.1M202.5 157.9l-1 1.1M203.6 159h.1M204.1 158.4l-.5 .6M211.6 147.7h14.2v14.3h-14.2zM235.4 158.1h.1M235.4 157.2h.1M235.4 158.1h3.2M235.4 157.2h3.2M237 157.2h.1M237 158.1h.1"/>
<path d="M237 156.8v.4M237 158.1v.5M243.6 157.9h3.2M243.6 157h3.2M245.2 157h.1M245.2 157.9h.1M245.2 156.6v.4M245.2 157.9v.5M246.8 157.9h.1M246.8 157h.1M251.9 157.5h3.2M251.9 156.6h3.2"/>
<path d="M253.5 156.6h.1M253.5 157.5h.1M253.5 156.3v.3M253.5 157.5v.6M255.1 157.5h.1M255.1 156.6h.1M38.8 164.1h.1M38.8 163.2h.1M38.8 164.1h3.2M38.8 163.2h3.2M40.3 163.2h.1M40.3 164.1h.1"/>
<path d="M40.3 162.9v.3M40.3 164.1v.5M48.9 162.9h.1M48.9 162.9l.5 .5M49.4 163.4h.1M50.5 162.3h.1M50.5 162.3l1.1 1.1M50.5 162.3l-1.1 1.1M51.6 163.4h.1M52.6 162.3h.1M52.6 162.3l1.1 1.1M52.6 162.3l-1 1.1"/>
<path d="M53.7 163.4h.1M54.2 162.9l-.5 .5M54.8 168.6h3.2M54.8 167.7h3.2M56.3 167.7h.1M56.3 168.6h.1M56.3 167.3v.4M56.3 168.6v.5M58 168.6h.1M58 167.7h.1M85.5 162.5h.1M85.5 161.6h.1"/>
<path d="M85.5 162.5h3.2M85.5 161.6h3.2M87.1 161.6h.1M87.1 162.5h.1M87.1 161.2v.4M87.1 162.5v.5M93.7 162.3h3.2M93.7 161.5h3.2M95.3 161.5h.1M95.3 162.3h.1M95.3 161.1v.4M95.3 162.3v.6"/>
<path d="M96.9 162.3h.1M96.9 161.5h.1M101.7 162.3h3.2M101.7 161.5h3.2M103.3 161.5h.1M103.3 162.3h.1M103.3 161.1v.4M103.3 162.3v.6M104.9 162.3h.1M104.9 161.5h.1M204.6 164.1h3.3M204.6 163.2h3.3"/>
<path d="M206.2 163.2h.1M206.2 164.1h.1M206.2 162.9v.3M206.2 164.1v.5M207.9 164.1h.1M207.9 163.2h.1"/>
</g>
<g fill="none" stroke="#804000" stroke-width=".16">
<path d="M60.2 39.8l1.2 1.1M61.3 39.8l-1.1 1.1M202.7 39.5l1.1 1.1M203.8 39.5l-1.2 1.1M60.2 40.9h.1M60.2 44.5h.1M60.2 55.2h.1M60.2 43.3l1.2 1.2M60.2 54l1.2 1.2M61.3 43.3l-1.1 1.2M61.3 54l-1.1 1.2M61.4 40.9h.1"/>
<path d="M61.4 44.5h.1M61.4 55.2h.1M202.6 40.6h.1M202.6 44.2h.1M202.6 54.8h.1M202.7 43l1.1 1.2M202.7 53.7l1.1 1.1M203.8 43l-1.2 1.2M203.8 53.7l-1.2 1.1M203.8 40.6h.1M203.8 44.2h.1M203.8 54.8h.1"/>
<path d="M60.2 67.6h.1M60.2 69.4h.1M60.2 72.9h.1M60.2 74.7h.1M60.2 66.5l1.2 1.1M60.2 68.2l1.2 1.2M60.2 71.8l1.2 1.1M60.2 73.6l1.2 1.1M61.3 66.5l-1.1 1.1M61.3 68.2l-1.1 1.2M61.3 71.8l-1.1 1.1M61.3 73.6l-1.1 1.1"/>
<path d="M61.4 67.6h.1M61.4 69.4h.1M61.4 72.9h.1M61.4 74.7h.1M202.6 67.3h.1M202.6 69h.1M202.6 72.6h.1M202.6 74.4h.1M202.7 66.1l1.1 1.2M202.7 67.9l1.1 1.1M202.7 71.5l1.1 1.1M202.7 73.2l1.1 1.2"/>
<path d="M203.8 66.1l-1.2 1.2M203.8 67.9l-1.2 1.1M203.8 71.5l-1.2 1.1M203.8 73.2l-1.2 1.2M203.8 67.3h.1M203.8 69h.1M203.8 72.6h.1M203.8 74.4h.1M81.2 113.3h.1M81.2 112.2l1.2 1.1M82.3 112.2l-1.1 1.1M82.4 113.3h.1"/>
<path d="M230.5 159h.1M230.6 157.9l1.1 1.1M231.7 157.9l-1.2 1.1M231.7 159h.1M80.6 163.4h.1M80.7 162.3l1.1 1.1M81.8 162.3l-1.2 1.1M81.8 163.4h.1"/>
</g>
<g font-size="4.2">
<text x="22.9" y="10.3">MIPI_CSI_RX 2Lanes</text>
<text x="196.8" y="12.1">MIPI_CSI_RX 2Lanes</text>
</g>
<g font-size="2.1">
<text x="248.8" y="199.1">ROCK3 Compute Module IO Board</text>
<text x="256.9" y="202.5">MIPI_CSI_RX</text>
</g>
<text font-size="1.7" fill="#000080" x="229.9" y="114.2">R87</text>
<g font-size="1.6" fill="#f00">
<text x="8.9" y="16.9">CAM_RESET_1</text>
<text x="145.8" y="15.5">I2S1_SDI0_M1</text>
<text x="10.3" y="29.8">CAM_GPIO</text>
<text x="37.7" y="33.8">CAM_CLKOUT0</text>
<text x="155.7" y="30">CAM_PWR_2</text>
<text x="180.3" y="33.2">CAM_CLKOUT1</text>
<text x="32.3" y="38.9">I2C0_SDA_PMIC</text>
<text x="36.1" y="37.3">I2C0_SCL_PMIC</text>
<text x="176.6" y="38.7">I2C2_SDA_M1</text>
<text x="180.1" y="36.8">I2C2_SCL_M1</text>
<text x="34.1" y="51.3">MIPI_CSI_RX_D0P</text>
<text x="34.1" y="53.1">MIPI_CSI_RX_D0N</text>
<text x="176.6" y="51">MIPI_CSI_RX_D2P</text>
<text x="176.6" y="52.8">MIPI_CSI_RX_D2N</text>
<text x="34.1" y="56.7">MIPI_CSI_RX_D1P</text>
<text x="34.1" y="58.5">MIPI_CSI_RX_D1N</text>
<text x="176.6" y="56.3">MIPI_CSI_RX_D3P</text>
<text x="176.6" y="58.1">MIPI_CSI_RX_D3N</text>
<text x="32.6" y="63.8">MIPI_CSI_RX_CLK0N</text>
<text x="32.6" y="62">MIPI_CSI_RX_CLK0P</text>
<text x="175" y="63.5">MIPI_CSI_RX_CLK1N</text>
<text x="175" y="61.7">MIPI_CSI_RX_CLK1P</text>
<text x="195.4" y="106.8">SPI3_MISO_M0</text>
<text x="165.9" y="112.2">CAM_CLKOUT1</text>
<text x="166.6" y="118">CAM_CLKOUT0</text>
<text x="197.7" y="114.3">MCLK</text>
<text x="194.9" y="123.7">I2S1_LRCK_RX_M1</text>
</g>
<g font-size="1.6" fill="#000080">
<text x="25.6" y="16">R72</text>
<text x="25.6" y="17.8">10k</text>
<text x="160.2" y="16.5">R82</text>
<text x="168.4" y="16.5">0R</text>
<text x="171.9" y="14.7">R74</text>
<text x="178.1" y="14.7">10k</text>
<text x="32.3" y="22.9">12k</text>
<text x="32.6" y="21">R77</text>
<text x="44.8" y="19.6">C64</text>
<text x="44.8" y="21.3">1UF</text>
<text x="178.1" y="21.3">12k</text>
<text x="178.3" y="19.7">R78</text>
<text x="187.7" y="18.8">C65</text>
<text x="187.7" y="20.6">1UF</text>
<text x="20.3" y="29.5">R73</text>
<text x="27" y="29.3">10k</text>
<text x="66.1" y="26.5">FPC-26P-0D5MM</text>
<text x="70.4" y="24.3">J14</text>
<text x="166.2" y="29.5">R71</text>
<text x="172.3" y="29.1">10k</text>
<text x="208.7" y="26.5">FPC-26P-0D5MM</text>
<text x="212.6" y="24.5">J15</text>
<text x="20.4" y="33.6">R76</text>
<text x="27" y="33.6">12k</text>
<text x="166.2" y="33.4">R75</text>
<text x="172.1" y="33.2">12k</text>
<text x="66.3" y="100.6">AP7331-18QN</text>
<text x="70.2" y="98.3">U12</text>
<text x="35.4" y="105.1">FB120R</text>
<text x="36.4" y="107.2">FB2</text>
<text x="190.4" y="107.9">0R</text>
<text x="218.1" y="107.1">100NF</text>
<text x="218.7" y="104.9">C70</text>
<text x="244.3" y="106.3">U13</text>
<text x="256.2" y="103.3">R85</text>
<text x="256.2" y="105.4">NC</text>
<text x="35.4" y="111.5">C66</text>
<text x="35.4" y="113.2">10uF</text>
<text x="50" y="111.6">4.7K</text>
<text x="89.6" y="110.4">C67</text>
<text x="89.6" y="112.2">10uF</text>
<text x="97.6" y="110.4">C68</text>
<text x="97.6" y="112.2">100nF</text>
<text x="105.6" y="110.2">C69</text>
<text x="105.6" y="112">100nF</text>
<text x="181" y="108.1">R79</text>
<text x="181.4" y="113.2">R86</text>
<text x="189.5" y="113.2">NC</text>
<text x="50.5" y="114.8">R84</text>
<text x="58.3" y="116.8">C71</text>
<text x="58.3" y="118.6">1UF</text>
<text x="181.4" y="119.1">R88</text>
<text x="189.5" y="119.1">0R</text>
<text x="223.3" y="114.2">0R</text>
<text x="237.9" y="117.7">SOC_27MHz</text>
<text x="181.2" y="125.1">R80</text>
<text x="190.1" y="125.1">NC</text>
<text x="217.2" y="120.4">C72</text>
<text x="217.6" y="122.1">NC</text>
<text x="66.5" y="148.5">U14</text>
<text x="214.6" y="146.5">AP7331-28QQ</text>
<text x="217.8" y="144.4">U15</text>
<text x="34.5" y="155.2">FB120R</text>
<text x="63.8" y="151.1">AP7331-12QL</text>
<text x="184.4" y="150.7">FB120R</text>
<text x="185.2" y="152.4">FB4</text>
<text x="247" y="155.2">C79</text>
<text x="255.3" y="155.7">C80</text>
<text x="35.6" y="157.1">FB3</text>
<text x="49.8" y="162">4.7K</text>
<text x="89.1" y="160.5">C74</text>
<text x="97.1" y="160.5">C75</text>
<text x="105.1" y="160.5">C76</text>
<text x="184" y="157.7">C77</text>
<text x="184" y="159.5">10uF</text>
<text x="199.5" y="157.3">4.7K</text>
<text x="200.6" y="160.4">R90</text>
<text x="239" y="156.1">C78</text>
<text x="239" y="157.9">10uF</text>
<text x="247" y="157">100nF</text>
<text x="255.3" y="157.5">100nF</text>
<text x="34.5" y="162.3">C73</text>
<text x="34.5" y="164.1">10uF</text>
<text x="50.7" y="165">R89</text>
<text x="58.1" y="166.7">C81</text>
<text x="89.1" y="162.3">10uF</text>
<text x="97.1" y="162.3">100nF</text>
<text x="105.1" y="162.3">100nF</text>
<text x="208" y="162.3">C82</text>
<text x="208" y="164.1">1UF</text>
<text x="58.1" y="168.5">1UF</text>
</g>
<g font-size="1.6">
<text x="44.8" y="23.5">10V</text>
<text x="187.7" y="22.6">10V</text>
<text x="64" y="29.3">1</text>
<text x="206.5" y="29">1</text>
<text x="64" y="31.1">2</text>
<text x="64" y="32.9">3</text>
<text x="64" y="34.6">4</text>
<text x="206.5" y="30.7">2</text>
<text x="206.5" y="32.5">3</text>
<text x="206.5" y="34.3">4</text>
<text x="64" y="36.4">5</text>
<text x="64" y="38.2">6</text>
<text x="64" y="40">7</text>
<text x="64" y="41.7">8</text>
<text x="187.2" y="42">1V2</text>
<text x="206.5" y="36.1">5</text>
<text x="206.5" y="37.8">6</text>
<text x="206.5" y="39.6">7</text>
<text x="206.5" y="41.4">8</text>
<text x="44.8" y="47.6">1V8</text>
<text x="44.8" y="45.8">2V8</text>
<text x="44.8" y="42.3">1V2</text>
<text x="63.1" y="45.3">10</text>
<text x="63.1" y="47.1">11</text>
<text x="64" y="43.5">9</text>
<text x="187.2" y="47.3">1V8</text>
<text x="187.2" y="45.5">2V8</text>
<text x="205.6" y="45">10</text>
<text x="205.6" y="46.7">11</text>
<text x="206.5" y="43.2">9</text>
<text x="63.1" y="48.9">12</text>
<text x="63.1" y="50.6">13</text>
<text x="63.1" y="52.4">14</text>
<text x="205.6" y="48.5">12</text>
<text x="205.6" y="50.3">13</text>
<text x="205.6" y="52.1">14</text>
<text x="205.6" y="53.8">15</text>
<text x="63.1" y="54.2">15</text>
<text x="63.1" y="56">16</text>
<text x="63.1" y="57.7">17</text>
<text x="63.1" y="59.5">18</text>
<text x="205.6" y="55.6">16</text>
<text x="205.6" y="57.4">17</text>
<text x="205.6" y="59.2">18</text>
<text x="63.1" y="61.3">19</text>
<text x="63.1" y="63.1">20</text>
<text x="63.1" y="64.9">21</text>
<text x="78" y="63.1">27</text>
<text x="78" y="64.9">28</text>
<text x="205.6" y="61">19</text>
<text x="205.6" y="62.7">20</text>
<text x="205.6" y="64.5">21</text>
<text x="220.5" y="62.7">27</text>
<text x="220.5" y="64.5">28</text>
<text x="63.1" y="66.6">22</text>
<text x="63.1" y="68.4">23</text>
<text x="63.1" y="70.2">24</text>
<text x="63.1" y="72">25</text>
<text x="205.6" y="66.3">22</text>
<text x="205.6" y="68.1">23</text>
<text x="205.6" y="69.9">24</text>
<text x="205.6" y="71.6">25</text>
<text x="63.1" y="73.7">26</text>
<text x="205.6" y="73.4">26</text>
<text x="221.9" y="92.8">1V8</text>
<text x="23.7" y="99">VCC3V3_SYS</text>
<text x="85.9" y="100.2">1V8</text>
<text x="60.1" y="105.2">1</text>
<text x="77.7" y="105.2">5</text>
<text x="60.1" y="112.4">3</text>
<text x="77.7" y="112.4">4</text>
<text x="97.8" y="114">10V</text>
<text x="105.8" y="113.8">10V</text>
<text x="235.8" y="109">4</text>
<text x="249.8" y="109">1</text>
<text x="35.4" y="115">10V</text>
<text x="69" y="118.4" transform="rotate(-90 69 118.4)">2</text>
<text x="89.8" y="114.1">10V</text>
<text x="235.8" y="114.3">3</text>
<text x="249.8" y="114.3">2</text>
<text x="58.3" y="120.5">10V</text>
<text x="23.1" y="149.1">VCC3V3_SYS</text>
<text x="173" y="144.7">VCC3V3_SYS</text>
<text x="235.2" y="146">2V8</text>
<text x="59.6" y="155.4">1</text>
<text x="77.1" y="155.4">5</text>
<text x="85.3" y="150.4">1V2</text>
<text x="209.5" y="150.9">1</text>
<text x="227" y="150.9">5</text>
<text x="184" y="161.4">10V</text>
<text x="209.5" y="158">3</text>
<text x="227" y="158">4</text>
<text x="239" y="159.8">10V</text>
<text x="247.5" y="159.1">10V</text>
<text x="255.7" y="159.5">10V</text>
<text x="34.5" y="166">10V</text>
<text x="59.6" y="162.5">3</text>
<text x="77.1" y="162.5">4</text>
<text x="89.2" y="164.2">10V</text>
<text x="97.4" y="164.1">10V</text>
<text x="105.4" y="164.1">10V</text>
<text x="208.2" y="165.9">10V</text>
<text x="218.3" y="164.1" transform="rotate(-90 218.3 164.1)">2</text>
<text x="58.3" y="170.5">10V</text>
<text x="68.4" y="168.5" transform="rotate(-90 68.4 168.5)">2</text>
<text x="228.8" y="199">Size</text>
<text x="229.7" y="202.1">A3</text>
<text x="235.4" y="202.5">Page Name:</text>
<text x="240" y="198.6">Title:</text>
<text x="287.3" y="199">REV</text>
<text x="287.5" y="202.3">1.33</text>
<text x="228.6" y="205">Date:</text>
<text x="234.7" y="204.8">Tuesday, February 14, 2023</text>
<text x="263.1" y="205">Sheet</text>
<text x="272" y="205">11</text>
<text x="277.4" y="205">o f</text>
<text x="282.5" y="205">20</text>
</g>
<g font-size="1.6" fill="#004080">
<text x="209.5" y="30">RST</text>
<text x="67" y="30.3">RST</text>
<text x="67" y="32.1">PWDN</text>
<text x="67" y="33.9">MCLK</text>
<text x="67" y="35.6">GND</text>
<text x="209.5" y="31.8">PWDN</text>
<text x="209.5" y="33.5">MCLK</text>
<text x="209.5" y="35.3">GND</text>
<text x="67" y="37.4">SCL</text>
<text x="67" y="39.2">SDA</text>
<text x="67" y="41">NC</text>
<text x="209.5" y="37.1">SCL</text>
<text x="209.5" y="38.9">SDA</text>
<text x="209.5" y="40.6">NC</text>
<text x="67" y="42.8">DVDD_1V2</text>
<text x="67" y="44.5">NC</text>
<text x="67" y="46.3">AVDD_2V8</text>
<text x="209.5" y="42.4">DVDD 1V2</text>
<text x="209.5" y="44.2">NC</text>
<text x="209.5" y="46">AVDD 2V8</text>
<text x="209.5" y="47.8">DOVDD 1V8</text>
<text x="67" y="48.1">DOVDD_1V8</text>
<text x="67" y="49.9">GND</text>
<text x="67" y="51.6">PO</text>
<text x="67" y="53.4">NO</text>
<text x="209.5" y="49.5">GND</text>
<text x="209.5" y="51.3">PO</text>
<text x="209.5" y="53.1">NO</text>
<text x="67" y="55.2">GND</text>
<text x="67" y="57">P1</text>
<text x="67" y="58.8">N1</text>
<text x="209.5" y="54.9">GND</text>
<text x="209.5" y="56.6">P1</text>
<text x="209.5" y="58.4">N1</text>
<text x="67" y="60.5">GND</text>
<text x="67" y="62.3">CP</text>
<text x="67" y="64.1">CN</text>
<text x="67" y="65.9">GND</text>
<text x="73.2" y="64.1">GND</text>
<text x="73.2" y="65.9">GND</text>
<text x="209.5" y="60.2">GND</text>
<text x="209.5" y="62">CP</text>
<text x="209.5" y="63.8">CN</text>
<text x="209.5" y="65.5">GND</text>
<text x="215.7" y="63.8">GND</text>
<text x="215.7" y="65.5">GND</text>
<text x="67" y="67.6">P2</text>
<text x="67" y="69.4">N2</text>
<text x="67" y="71.2">GND</text>
<text x="209.5" y="67.3">P2</text>
<text x="209.5" y="69.1">N2</text>
<text x="209.5" y="70.9">GND</text>
<text x="67" y="73">P3</text>
<text x="67" y="74.8">N3</text>
<text x="209.5" y="72.6">P3</text>
<text x="209.5" y="74.4">N3</text>
<text x="63.1" y="106.3">IN</text>
<text x="72.9" y="106.3">OUT</text>
<text x="63.1" y="113.4">EN</text>
<text x="73.8" y="113.4">NC</text>
<text x="238.8" y="110">VCC</text>
<text x="245.9" y="110">NC</text>
<text x="70.1" y="115.4" transform="rotate(-90 70.1 115.4)">GND</text>
<text x="238.8" y="115.3">OUT</text>
<text x="245" y="115.3">GND</text>
<text x="212.5" y="151.9">IN</text>
<text x="222.2" y="151.9">OUT</text>
<text x="62.6" y="156.4">IN</text>
<text x="72.3" y="156.4">OUT</text>
<text x="212.5" y="159">EN</text>
<text x="219.4" y="161.1" transform="rotate(-90 219.4 161.1)">GND</text>
<text x="223.1" y="159">NC</text>
<text x="62.6" y="163.5">EN</text>
<text x="69.5" y="165.5" transform="rotate(-90 69.5 165.5)">GND</text>
<text x="73.2" y="163.5">NC</text>
</g>
<g font-size="1.3">
<text x="30.8" y="1.3">5</text>
<text x="88.8" y="1.3">4</text>
<text x="146.9" y="1.3">3</text>
<text x="205" y="1.3">2</text>
<text x="263.1" y="1.3">1</text>
<text x=".5" y="28.4">D</text>
<text x="292.6" y="28.4">D</text>
<text x=".5" y="79.5">C</text>
<text x="292.6" y="79.5">C</text>
<text x=".5" y="130.6">B</text>
<text x="292.6" y="130.6">B</text>
<text x=".5" y="181.7">A</text>
<text x="292.6" y="181.7">A</text>
<text x="30.8" y="207.4">5</text>
<text x="88.8" y="207.4">4</text>
<text x="146.9" y="207.4">3</text>
<text x="205" y="207.4">2</text>
<text x="263.1" y="207.4">1</text>
</g>
</svg>
